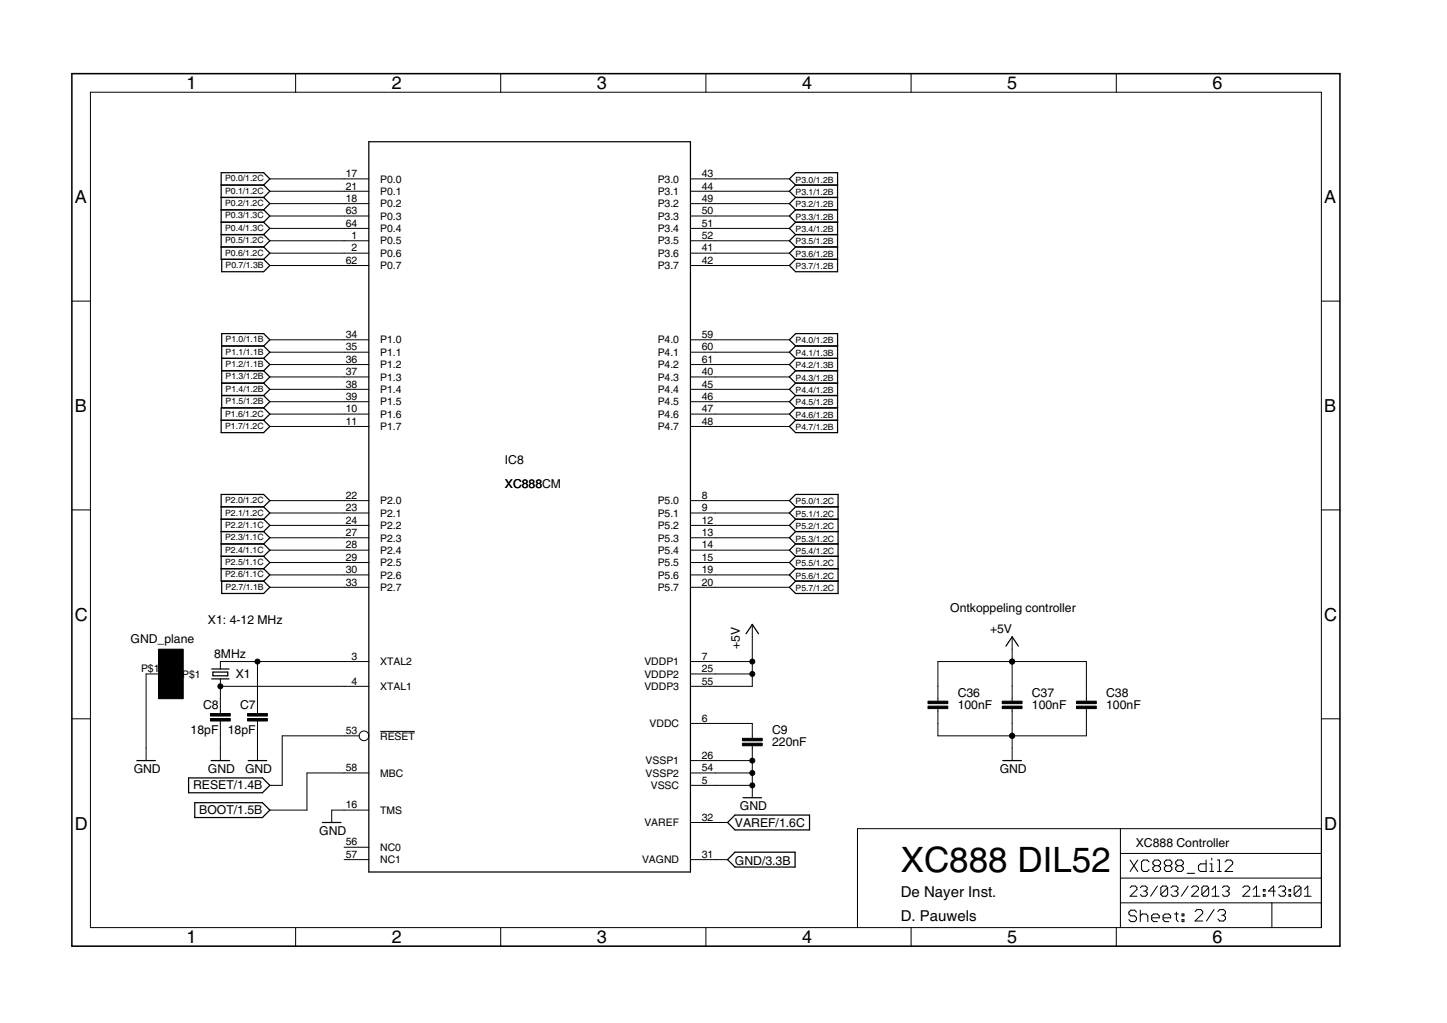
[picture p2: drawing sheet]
<svg xmlns="http://www.w3.org/2000/svg" width="297mm" height="210mm" viewBox="0 0 297 210" stroke-linecap="round" stroke-linejoin="round" font-family="sans-serif">
<g fill="#000" stroke="#000" stroke-width=".21">
<path d="M18.6 18.9v171.4zM60.7 15.1v3.8zM102.8 15.1v3.8zM144.9 15.1v3.8zM187 15.1v3.8zM229.2 15.1v3.8zM18.6 18.9h252.7zM55.4 36.7h15.2zM55.4 39.2h15.2zM70.6 36.7h5.1zM70.6 39.2h5.1zM141.7 36.7h5.1z"/>
<path d="M141.7 39.2h5.1zM146.8 36.7h15.3zM146.8 39.2h15.3zM55.4 41.8h15.2zM55.4 44.3h15.2zM55.4 46.9h15.2zM55.4 49.4h15.2zM55.4 51.9h15.2zM55.4 54.5h15.2zM70.6 41.8h5.1zM70.6 44.3h5.1zM70.6 46.9h5.1z"/>
<path d="M70.6 49.4h5.1zM70.6 51.9h5.1zM70.6 54.5h5.1zM141.7 41.8h5.1zM141.7 44.3h5.1zM141.7 46.9h5.1zM141.7 49.4h5.1zM141.7 51.9h5.1zM141.7 54.5h5.1zM146.8 41.8h15.3zM146.8 44.3h15.3zM146.8 46.9h15.3z"/>
<path d="M146.8 49.4h15.3zM146.8 51.9h15.3zM146.8 54.5h15.3zM14.8 61.8h3.8zM55.4 69.7h15.2zM55.4 72.3h15.2zM55.4 74.8h15.2zM55.4 77.3h15.2zM55.4 79.9h15.2zM70.6 69.7h5.1zM70.6 72.3h5.1zM70.6 74.8h5.1z"/>
<path d="M70.6 77.3h5.1zM70.6 79.9h5.1zM141.7 69.7h5.1zM141.7 72.3h5.1zM141.7 74.8h5.1zM141.7 77.3h5.1zM141.7 79.9h5.1zM146.8 69.7h15.3zM146.8 72.3h15.3zM146.8 74.8h15.3zM146.8 77.3h15.3zM146.8 79.9h15.3z"/>
<path d="M271.3 61.8h3.8zM55.4 82.4h15.2zM55.4 85h15.2zM55.4 87.5h15.2zM70.6 82.4h5.1zM70.6 85h5.1zM70.6 87.5h5.1zM141.7 82.4h5.1zM141.7 85h5.1zM141.7 87.5h5.1zM146.8 82.4h15.3zM146.8 85h15.3z"/>
<path d="M146.8 87.5h15.3zM14.8 104.6h3.8zM55.4 102.7h15.2zM55.4 105.3h15.2zM55.4 107.8h15.2zM55.4 110.3h15.2zM55.4 112.9h15.2zM55.4 115.4h15.2zM55.4 118h15.2zM70.6 102.7h5.1zM70.6 105.3h5.1zM70.6 107.8h5.1z"/>
<path d="M70.6 110.3h5.1zM70.6 112.9h5.1zM70.6 115.4h5.1zM70.6 118h5.1zM141.7 102.7h5.1zM141.7 105.3h5.1zM141.7 107.8h5.1zM141.7 110.3h5.1zM141.7 112.9h5.1zM141.7 115.4h5.1zM141.7 118h5.1zM146.8 102.7h15.3z"/>
<path d="M146.8 105.3h15.3zM146.8 107.8h15.3zM146.8 110.3h15.3zM146.8 112.9h15.3zM146.8 115.4h15.3zM146.8 118h15.3zM271.3 104.6h3.8zM30 138.3h5.1zM45.2 139.3v1.5zM45.2 135.7v1.6zM45.2 135.7h7.7zM52.9 135.7h17.7z"/>
<path d="M55.4 120.5h15.2zM70.6 120.5h5.1zM70.6 135.7h5.1zM141.7 120.5h5.1zM141.7 135.7h5.1zM141.7 138.3h5.1zM146.8 135.7h7.6zM146.8 138.3h7.6zM154.4 128.1v2.6zM154.4 130.7v5zM154.4 135.7v2.6zM146.8 120.5h15.3z"/>
<path d="M192.5 135.7h15.3zM207.8 130.7v2.5zM207.8 135.7h15.2zM207.8 133.2v2.5zM223 135.7v5.1zM14.8 147.5h3.8zM30 153.5v2.6zM30 138.3v15.2zM45.2 143.4v2.5zM45.2 148.4v2.6zM45.2 145.9v.5zM45.2 147.9v.5z"/>
<path d="M45.2 153.5v2.6zM45.2 140.8h25.4zM45.2 140.8v2.6zM45.2 151v2.5zM52.9 143.4v2.5zM52.9 148.4v2.6zM52.9 145.9v.5zM52.9 147.9v.5zM52.9 153.5v2.6zM52.9 135.7v7.7zM52.9 151v2.5zM57.9 151v10.1z"/>
<path d="M63 158.6v7.6zM70.6 158.6h5.1zM70.6 151h3.1zM70.6 140.8h5.1zM57.9 151h12.7zM63 158.6h7.6zM78 150.1h7.2zM141.7 140.8h5.1zM141.7 148.4h5.1zM141.7 156.1h5.1zM141.7 158.6h5.1zM146.8 140.8h7.6z"/>
<path d="M146.8 156.1h7.6zM146.8 158.6h7.6zM146.8 148.4h7.6zM154.4 148.4v2.6zM154.4 153.5v2.6zM154.4 151v.5zM154.4 153v.5zM154.4 138.3v2.5zM154.4 156.1v2.5zM192.5 140.8v2.6zM192.5 145.9v2.5zM192.5 143.4v.5z"/>
<path d="M192.5 145.4v.5zM192.5 135.7v5.1zM192.5 151h15.3zM192.5 148.4v2.6zM207.8 140.8v2.6zM207.8 145.9v2.5zM207.8 143.4v.5zM207.8 145.4v.5zM207.8 153.5v2.6zM207.8 135.7v5.1zM207.8 151h15.2zM207.8 148.4v2.6z"/>
<path d="M207.8 151v2.5zM223 140.8v2.6zM223 145.9v2.5zM223 143.4v.5zM223 145.4v.5zM223 148.4v2.6zM271.3 147.5h3.8zM55.4 161.1h2.5zM55.4 166.2h7.6zM68.1 166.2v2.6zM68.1 166.2h2.5zM70.6 176.4h5.1z"/>
<path d="M70.6 173.8h5.1zM70.6 166.2h5.1zM141.7 161.1h5.1zM141.7 168.8h5.1zM141.7 176.4h5.1zM146.8 168.8h2.6zM146.8 161.1h7.6zM146.8 176.4h2.6zM154.4 161.1v2.6zM154.4 158.6v2.5zM176 170h54zM230 170h41.3z"/>
<path d="M230 175.1h41.3zM230 170v5.1zM232 176.5l1.6 2.3zM233.6 176.5l-1.6 2.3zM234.3 176.9v1.5zM234.3 178.4l.4 .4zM234.7 176.5l-.4 .4zM234.7 178.8h.8zM234.7 176.5h.8zM235.9 178.4l-.4 .4zM235.5 176.5l.4 .4zM236.7 176.9l.4-.4z"/>
<path d="M236.7 178v.4zM236.7 178l.4-.4zM236.7 176.9v.3zM237.1 176.5h.7zM236.7 178.4l.4 .4zM236.7 177.2l.4 .4zM237.1 177.6h.7zM237.8 176.5l.4 .4zM237.8 177.6l.4 .4zM237.1 178.8h.7zM238.2 176.9v.3zM237.8 177.6l.4-.4z"/>
<path d="M238.2 178v.4zM238.2 178.4l-.4 .4zM239.4 176.5l-.4 .4zM239 178v.4zM239.4 177.6l-.4 .4zM239 176.9v.3zM239.4 176.5h.8zM239 178.4l.4 .4zM239 177.2l.4 .4zM239.4 177.6h.8zM240.2 176.5l.4 .4zM240.2 177.6l.4 .4z"/>
<path d="M239.4 178.8h.8zM240.6 176.9v.3zM240.6 177.2l-.4 .4zM240.6 178v.4zM240.6 178.4l-.4 .4zM241.7 176.5l-.4 .4zM241.3 178v.4zM241.3 178l.4-.4zM241.3 176.9v.3zM241.7 176.5h.8zM241.3 178.4l.4 .4zM241.3 177.2l.4 .4z"/>
<path d="M241.7 177.6h.8zM242.5 176.5l.4 .4zM242.5 177.6l.4 .4zM241.7 178.8h.8zM242.9 176.9v.3zM242.5 177.6l.4-.4zM242.9 178v.4zM242.9 178.4l-.4 .4zM243.7 179.2h1.5zM246 177.6v.8zM246 177.6l.4-.4zM246 178.4l.4 .4z"/>
<path d="M246.4 177.2h1.2zM247.6 176.5v2.3zM246.4 178.8h1.2zM248.4 177.2h.4zM248.4 178.8h.7zM248.8 177.2v1.6zM248.8 176.1v.4zM249.9 176.5h.4zM249.9 178.8h.8zM250.3 176.5v2.3zM251.5 178.8l1.5-1.6zM251.9 176.5l-.4 .4z"/>
<path d="M251.9 176.5h.7zM251.5 178.8h1.5zM253 176.9v.3zM252.6 176.5l.4 .4zM271.3 170v5.1zM18.6 190.3h252.7zM60.7 190.3v3.8zM102.8 190.3v3.8zM144.9 190.3v3.8zM176 170v20.3zM187 190.3v3.8zM229.2 190.3v3.8z"/>
<path d="M230 185.3v5zM230 180.2v5.1zM230 180.2h41.3zM230 175.1v5.1zM231.7 187.2v.3zM231.7 187.5l.4 .4zM232 183.9l1.4-1.4zM232.1 186.8l-.4 .4zM232.1 187.9h.8zM231.7 188.7l.4 .4zM232.3 181.8l-.3 .3zM232.1 186.8h.8z"/>
<path d="M232.9 187.9l.4 .4zM232.1 189.1h.8zM232.3 181.8h.7zM232.9 186.8l.4 .4zM233.3 188.3v.4zM233.3 188.7l-.4 .4zM232 183.9h1.4zM233.4 182.1v.4zM233 181.8l.4 .3zM234.1 182.1l.3-.3zM234.1 186.8v2.3zM234.1 187.9l.4-.4z"/>
<path d="M234.4 181.8h.7zM234.1 183.6l.3 .3zM234.5 187.5h.7zM235.1 181.8l.4 .3zM234.8 182.8h.3zM235.1 182.8l.4 .4zM234.4 183.9h.7zM235.2 187.5l.4 .4zM235.5 182.1v.4zM235.1 182.8l.4-.3zM235.5 183.2v.4zM235.1 183.9l.4-.3z"/>
<path d="M235.6 187.9v1.2zM237.6 181.8l-1.4 2.1zM236.4 187.9v.8zM236.4 187.9l.4-.4zM236.4 188.7l.4 .4zM236.8 187.5h.8zM236.8 189.1h.8zM237.6 187.5l.4 .4zM238 187.9v.4zM236.4 188.3h1.6zM238.3 182.1v1.5zM238.3 182.1l.4-.3z"/>
<path d="M239.7 182.1l-1.4 1.5zM238.7 181.8h.7zM238.3 183.6l.4 .3zM238.8 187.9v.8zM238.8 187.9l.3-.4zM238.8 188.7l.3 .4zM239.1 187.5h.8zM239.4 181.8l.3 .3zM238.7 183.9h.7zM239.7 182.1v1.5zM239.7 183.6l-.3 .3zM239.1 189.1h.8z"/>
<path d="M239.9 187.5l.4 .4zM240.3 187.9v.4zM238.8 188.3h1.5zM240.4 182.1l.3-.3zM240.7 181.8h.7zM240.4 183.6l.3 .3zM241.1 187.5h.8zM241.4 181.8l.4 .3zM241.1 182.8h.3zM241.4 182.8l.4 .4zM240.7 183.9h.7zM241.5 187.2v1.5z"/>
<path d="M241.5 188.7l.4 .4zM241.8 182.1v.4zM241.4 182.8l.4-.3zM241.8 183.2v.4zM241.4 183.9l.4-.3zM243.9 181.8l-1.4 2.1zM242.7 187.5h.3zM242.7 187.5v.4zM242.7 188.7h.3zM242.7 188.7v.4zM243 187.5v.4zM242.7 187.9h.3z"/>
<path d="M243 188.7v.4zM242.7 189.1h.3zM244.6 183.9l1.4-1.4zM244.6 182.1l.4-.3zM245.3 189l1.6-1.6zM245 181.8h.7zM245.7 186.6l-.4 .4zM244.6 183.9h1.4zM246 182.1v.4zM245.7 181.8l.3 .3zM245.7 186.6h.8zM246.7 182.1v1.5z"/>
<path d="M246.7 182.1l.4-.3zM248.1 182.1l-1.4 1.5zM245.3 189h1.6zM246.9 187v.4zM246.5 186.6l.4 .4zM247.1 181.8h.7zM246.7 183.6l.4 .3zM249.2 186.6l-1.5 2.4zM247.8 181.8l.3 .3zM247.1 183.9h.7zM248.1 182.1v1.5zM247.8 183.9l.3-.3z"/>
<path d="M248.8 182.5l.7-.7zM248.8 183.9h1.4zM249.5 181.8v2.1zM250 187l.4-.4zM250.4 186.6h.8zM250 188.6l.4 .4zM250.9 182.1l.4-.3zM251.2 186.6l.4 .4zM250.8 187.8h.4zM251.2 187.8l.4 .4zM250.4 189h.8zM251.3 181.8h.7z"/>
<path d="M250.9 183.6l.4 .3zM251.6 187v.4zM251.2 187.8l.4-.4zM251.6 188.2v.4zM251.6 188.6l-.4 .4zM252 181.8l.3 .3zM251.6 182.8h.4zM252 182.8l.3 .4zM251.3 183.9h.7zM252.3 182.1v.4zM252 182.8l.3-.3zM252.3 183.2v.4z"/>
<path d="M252 183.9l.3-.3zM255.1 183.9l1.4-1.4zM255.1 182.1l.4-.3zM255.5 181.8h.7zM255.1 183.9h1.4zM256.5 182.1v.4zM256.2 181.8l.3 .3zM257.2 182.5l.7-.7zM257.2 183.9h1.4zM257.9 181.8v2.1zM259.3 182.5h.4zM259.3 182.5v.3z"/>
<path d="M259.3 183.6h.4zM259.3 183.6v.3zM259.7 182.5v.3zM259.3 182.8h.4zM259.7 183.6v.3zM259.3 183.9h.4zM260.4 182.8h1.4zM261.1 185.3v5zM261.1 185.3h10.2zM230 185.3h31.1zM261.5 181.8v2.1zM260.4 182.8l1.1-1z"/>
<path d="M262.5 182.1l.3-.3zM262.8 181.8h.7zM262.5 183.6l.3 .3zM263.5 181.8l.4 .3zM263.2 182.8h.3zM263.5 182.8l.4 .4zM262.8 183.9h.7zM263.9 182.1v.4zM263.5 182.8l.4-.3zM263.9 183.2v.4zM263.5 183.9l.4-.3zM264.6 182.5h.3z"/>
<path d="M264.6 182.5v.3zM264.6 183.6h.3zM264.6 183.6v.3zM264.9 182.5v.3zM264.6 182.8h.3zM264.9 183.6v.3zM264.6 183.9h.3zM265.7 182.1v1.5zM265.7 182.1l.3-.3zM267.1 182.1l-1.4 1.5zM266 181.8h.7zM265.7 183.6l.3 .3z"/>
<path d="M266.7 181.8l.4 .3zM266 183.9h.7zM267.1 182.1v1.5zM266.7 183.9l.4-.3zM267.8 182.5l.7-.7zM267.8 183.9h1.4zM268.5 181.8v2.1zM271.3 185.3v5zM271.3 180.2v5.1zM271.3 175.1v5.1zM271.3 18.9v171.4z"/>
<circle cx="52.9" cy="135.7" r=".51"/>
<circle cx="154.4" cy="138.3" r=".51"/>
<circle cx="154.4" cy="135.7" r=".51"/>
<circle cx="207.8" cy="135.7" r=".51"/>
<circle cx="45.2" cy="140.8" r=".51"/>
<circle cx="154.4" cy="156.1" r=".51"/>
<circle cx="154.4" cy="158.6" r=".51"/>
<circle cx="207.8" cy="151" r=".51"/>
<circle cx="154.4" cy="161.1" r=".51"/>
</g>
<g fill="#000" stroke="#000" stroke-width=".25">
<path d="M45.4 35.4v2.6zM45.4 38h8.7zM45.4 35.4h8.7zM55.4 36.7l-1.3 1.3zM54.1 35.4l1.3 1.3zM55.4 39.2l-1.3 1.3zM54.1 38l1.3 1.2zM75.7 29.1v149.8zM75.7 29.1h66zM162.1 36.7l1.2-1.3zM162.1 36.7l1.2 1.3zM162.1 39.2l1.2-1.2z"/>
<path d="M162.1 39.2l1.2 1.3zM163.3 35.4h8.6zM163.3 38h8.6zM171.9 35.4v2.6zM171.9 38v2.5zM45.4 38v2.5zM45.4 40.5v2.6zM45.4 43.1v2.5zM45.4 45.6v2.5zM45.4 48.1v2.6zM45.4 50.7v2.5zM45.5 53.2v2.6z"/>
<path d="M45.4 40.5h8.7zM45.4 43.1h8.7zM45.4 45.6h8.7zM45.4 48.1h8.7zM45.4 50.7h8.7zM45.4 53.2h8.7zM45.5 55.8h8.6zM45.5 53.2h8.6zM55.4 41.8l-1.3 1.3zM54.1 40.5l1.3 1.3zM55.4 44.3l-1.3 1.3zM54.1 43.1l1.3 1.2z"/>
<path d="M55.4 46.9l-1.3 1.2zM54.1 45.6l1.3 1.3zM55.4 49.4l-1.3 1.3zM54.1 48.1l1.3 1.3zM55.4 51.9l-1.3 1.3zM54.1 50.7l1.3 1.2zM55.4 54.5l-1.3 1.3zM54.1 53.2l1.3 1.3zM162.1 41.8l1.2-1.3zM162.1 41.8l1.2 1.3zM162.1 44.3l1.2-1.2zM162.1 44.3l1.2 1.3z"/>
<path d="M162.1 46.9l1.2-1.3zM162.1 46.9l1.2 1.2zM162.1 49.4l1.2-1.3zM162.1 49.4l1.2 1.3zM162.1 51.9l1.2-1.2zM162.1 51.9l1.2 1.3zM162.1 54.5l1.2-1.3zM162.1 54.5l1.2 1.3zM163.3 40.5h8.6zM163.3 43.1h8.6zM163.3 45.6h8.6zM163.3 48.1h8.6z"/>
<path d="M163.3 50.7h8.6zM163.3 53.2h8.6zM163.3 55.8h8.6zM171.9 40.5v2.6zM171.9 43.1v2.5zM171.9 45.6v2.5zM171.9 48.1v2.6zM171.9 50.7v2.5zM171.9 53.2v2.6zM45.5 68.5v2.5zM45.5 71v2.5zM45.5 73.5v2.6z"/>
<path d="M45.5 76.1v2.5zM45.5 71h8.6zM45.5 68.5h8.6zM45.5 73.5h8.6zM45.5 76.1h8.6zM45.5 78.6h8.6zM55.4 69.7l-1.3 1.3zM54.1 68.5l1.3 1.2zM55.4 72.3l-1.3 1.2zM54.1 71l1.3 1.3zM55.4 74.8l-1.3 1.3zM54.1 73.5l1.3 1.3z"/>
<path d="M55.4 77.3l-1.3 1.3zM54.1 76.1l1.3 1.2zM55.4 79.9l-1.3 1.3zM54.1 78.6l1.3 1.3zM162.1 69.7l1.2-1.2zM162.1 69.7l1.2 1.3zM162.1 72.3l1.2-1.3zM162.1 72.3l1.2 1.2zM162.1 74.8l1.2-1.3zM162.1 74.8l1.2 1.3zM162.1 77.3l1.2-1.2zM162.1 77.3l1.2 1.3z"/>
<path d="M162.1 79.9l1.2-1.3zM162.1 79.9l1.2 1.3zM163.3 68.5h8.6zM163.3 71h8.6zM163.3 73.5h8.6zM163.3 76.1h8.6zM163.3 78.6h8.6zM171.9 68.5v2.5zM171.9 71v2.5zM171.9 73.5v2.6zM171.9 76.1v2.5zM171.9 78.6v2.6z"/>
<path d="M45.4 83.7v2.5zM45.4 86.2v2.6zM45.5 78.6v2.6zM45.5 81.2v2.5zM45.5 81.2h8.6zM45.5 83.7h8.6zM45.4 86.2h8.7zM45.4 83.7h8.7zM45.4 88.8h8.7zM55.4 82.4l-1.3 1.3zM54.1 81.2l1.3 1.2zM55.4 85l-1.3 1.2z"/>
<path d="M54.1 83.7l1.3 1.3zM55.4 87.5l-1.3 1.3zM54.1 86.2l1.3 1.3zM162.1 82.4l1.2-1.2zM162.1 82.4l1.2 1.3zM162.1 85l1.2-1.3zM162.1 85l1.2 1.2zM162.1 87.5l1.2-1.3zM162.1 87.5l1.2 1.3zM163.3 81.2h8.6zM163.3 83.7h8.6zM163.3 86.2h8.6z"/>
<path d="M163.3 88.8h8.6zM171.9 81.2v2.5zM171.9 83.7v2.5zM171.9 86.2v2.6zM45.4 101.5v2.5zM45.4 104v2.5zM45.4 106.5v2.6zM45.4 109.1v2.5zM45.4 111.6v2.6zM45.4 114.2v2.5zM45.4 116.7v2.5zM45.4 104h8.7z"/>
<path d="M45.4 101.5h8.7zM45.4 106.5h8.7zM45.4 109.1h8.7zM45.4 111.6h8.7zM45.4 114.2h8.7zM45.4 116.7h8.7zM45.4 119.2h8.7zM45.5 119.2h8.6zM55.4 102.7l-1.3 1.3zM54.1 101.5l1.3 1.2zM55.4 105.3l-1.3 1.2zM54.1 104l1.3 1.3z"/>
<path d="M55.4 107.8l-1.3 1.3zM54.1 106.5l1.3 1.3zM55.4 110.3l-1.3 1.3zM54.1 109.1l1.3 1.2zM55.4 112.9l-1.3 1.3zM54.1 111.6l1.3 1.3zM55.4 115.4l-1.3 1.3zM54.1 114.2l1.3 1.2zM55.4 118l-1.3 1.2zM54.1 116.7l1.3 1.3zM162.1 102.7l1.2-1.2zM162.1 102.7l1.2 1.3z"/>
<path d="M162.1 105.3l1.2-1.3zM162.1 105.3l1.2 1.2zM162.1 107.8l1.2-1.3zM162.1 107.8l1.2 1.3zM162.1 110.3l1.2-1.2zM162.1 110.3l1.2 1.3zM162.1 112.9l1.2-1.3zM162.1 112.9l1.2 1.3zM162.1 115.4l1.2-1.2zM162.1 115.4l1.2 1.3zM162.1 118l1.2-1.3zM162.1 118l1.2 1.2z"/>
<path d="M163.3 101.5h8.7zM163.3 104h8.7zM163.3 106.5h8.7zM163.3 109.1h8.7zM163.3 111.6h8.7zM163.3 114.2h8.7zM163.3 116.7h8.7zM163.3 119.2h8.7zM172 101.5v2.5zM172 104v2.5zM172 106.5v2.6zM172 109.1v2.5z"/>
<path d="M172 111.6v2.6zM172 114.2v2.5zM172 116.7v2.5zM172 119.2v2.6zM43.7 137.9v.8zM43.7 138.7h3.1zM45.5 119.2v2.6zM43.7 137.9h3.1zM46.8 137.9v.8zM43.5 139.3h3.5zM43.5 137.3h3.5zM45.5 121.8h8.6z"/>
<path d="M55.4 120.5l-1.3 1.3zM54.1 119.2l1.3 1.3zM154.4 128.1l-1.2 1.9zM154.4 128.1l1.3 1.9zM162.1 120.5l1.2-1.3zM162.1 120.5l1.2 1.3zM163.3 121.8h8.7zM207.8 130.7l-1.3 1.9zM207.8 130.7l1.2 1.9zM28.1 156.1h3.8zM43.3 156.1h3.8zM50.9 156.1h3.9z"/>
<path d="M38.7 159.6h15.2zM205.9 156.1h3.8zM38.7 159.6v3.1zM40 164.7v3zM38.7 162.7h15.2zM40 167.7h13.9zM40 164.7h13.9zM53.9 162.7l1.5-1.6zM53.9 159.6l1.5 1.5zM53.9 167.7l1.5-1.5zM53.9 164.7l1.5 1.5zM66.2 168.8h3.8z"/>
<path d="M75.7 178.9h66zM141.7 29.1v149.8zM150.9 167.2l-1.5 1.6zM149.4 168.8l1.5 1.5zM150.9 174.9l-1.5 1.5zM149.4 176.4l1.5 1.5zM150.9 167.2h15.3zM150.9 170.3h15.3zM150.9 174.9h12.3zM150.9 177.9h12.3zM152.5 163.7h3.8zM163.2 174.9v3z"/>
<path d="M166.2 167.2v3.1z"/>
</g>
<path d="M14.8 15.1v179zM14.8 15.1h260.3zM14.8 194.1h260.3zM275.1 15.1v179z" fill="#000" stroke="#000" stroke-width=".32"/>
<g fill="#000" stroke="#000" stroke-width=".21">
<path d="M32.5 133.2h5.1v10.2h-5.1zM43.2 147.4h4.1v.5h-4.1zM43.2 146.4h4.1v.5h-4.1zM50.8 147.4h4.1v.5h-4.1zM50.8 146.4h4.1v.5h-4.1zM152.4 152.5h4.1v.5h-4.1zM152.4 151.5h4.1v.5h-4.1zM190.5 144.9h4.1v.5h-4.1zM190.5 143.9h4.1v.5h-4.1zM205.7 144.9h4.1v.5h-4.1zM205.7 143.9h4.1v.5h-4.1zM221 144.9h4v.5h-4z"/>
<path d="M221 143.9h4v.5h-4z"/>
</g>
<circle cx="74.7" cy="151" r=".99" fill="none" stroke="#000" stroke-width=".21"/>
<text font-size="8.3" x="184.9" y="178.9">XC888 DIL52</text>
<g font-size="4.3">
<text x="38.3" y="18.3">1</text>
<text x="80.4" y="18.3">2</text>
<text x="122.5" y="18.3">3</text>
<text x="164.7" y="18.3">4</text>
<text x="206.8" y="18.3">5</text>
<text x="248.9" y="18.3">6</text>
<text x="15.4" y="41.7">A</text>
<text x="271.9" y="41.7">A</text>
<text x="15.4" y="84.5">B</text>
<text x="271.9" y="84.5">B</text>
<text x="15.4" y="127.4">C</text>
<text x="271.9" y="127.4">C</text>
<text x="15.4" y="170.2">D</text>
<text x="271.9" y="170.2">D</text>
<text x="38.3" y="193.5">1</text>
<text x="80.4" y="193.5">2</text>
<text x="122.5" y="193.5">3</text>
<text x="164.7" y="193.5">4</text>
<text x="206.8" y="193.5">5</text>
<text x="248.9" y="193.5">6</text>
</g>
<g font-size="3.6">
<text x="184.9" y="184">De Nayer Inst.</text>
<text x="184.9" y="189.1">D. Pauwels</text>
</g>
<g font-size="2.9">
<text x="103.6" y="95.1">IC8</text>
<text x="103.6" y="100.2">XC888CM</text>
<text x="195.1" y="125.6">Ontkoppeling controller</text>
<text x="26.8" y="131.9">GND_plane</text>
<text x="42.7" y="128.1">X1: 4-12 MHz</text>
<text x="203.2" y="129.9">+5V</text>
<text x="44" y="135.1">8MHz</text>
<text x="151.9" y="133.2" transform="rotate(-90 151.9 133.2)">+5V</text>
<text x="48.4" y="139.2">X1</text>
<text x="196.6" y="143">C36</text>
<text x="211.8" y="143">C37</text>
<text x="227.1" y="143">C38</text>
<text x="41.7" y="145.5">C8</text>
<text x="49.3" y="145.5">C7</text>
<text x="196.6" y="145.5">100nF</text>
<text x="211.8" y="145.5">100nF</text>
<text x="227.1" y="145.5">100nF</text>
<text x="39.1" y="150.6">18pF</text>
<text x="46.8" y="150.6">18pF</text>
<text x="158.5" y="153.1">220nF</text>
<text x="158.5" y="150.6">C9</text>
<text x="27.5" y="158.6">GND</text>
<text x="39.7" y="161.9">RESET/1.4B</text>
<text x="42.7" y="158.6">GND</text>
<text x="50.3" y="158.6">GND</text>
<text x="205.2" y="158.6">GND</text>
<text x="40.9" y="167">BOOT/1.5B</text>
<text x="151.9" y="166.2">GND</text>
<text x="65.5" y="171.3">GND</text>
<text x="150.9" y="169.8">VAREF/1.6C</text>
<text x="233.2" y="173.8">XC888 Controller</text>
<text x="150.9" y="177.4">GND/3.3B</text>
</g>
<g font-size="2.5">
<text x="71" y="36.3">17</text>
<text x="71" y="38.9">21</text>
<text x="71" y="41.4">18</text>
<text x="78" y="37.5">P0.0</text>
<text x="78" y="40">P0.1</text>
<text x="135" y="37.5">P3.0</text>
<text x="135" y="40">P3.1</text>
<text x="144.1" y="36.3">43</text>
<text x="144.1" y="38.9">44</text>
<text x="144.1" y="41.4">49</text>
<text x="71" y="44">63</text>
<text x="71" y="46.5">64</text>
<text x="78" y="42.5">P0.2</text>
<text x="78" y="45.1">P0.3</text>
<text x="78" y="47.6">P0.4</text>
<text x="135" y="42.5">P3.2</text>
<text x="135" y="45.1">P3.3</text>
<text x="135" y="47.6">P3.4</text>
<text x="144.1" y="44">50</text>
<text x="144.1" y="46.5">51</text>
<text x="72.2" y="49">1</text>
<text x="72.2" y="51.6">2</text>
<text x="78" y="50.2">P0.5</text>
<text x="78" y="52.7">P0.6</text>
<text x="135" y="50.2">P3.5</text>
<text x="135" y="52.7">P3.6</text>
<text x="144.1" y="49">52</text>
<text x="144.1" y="51.6">41</text>
<text x="71" y="54.1">62</text>
<text x="78" y="55.2">P0.7</text>
<text x="135" y="55.2">P3.7</text>
<text x="144.1" y="54.1">42</text>
<text x="71" y="69.4">34</text>
<text x="71" y="71.9">35</text>
<text x="78" y="70.5">P1.0</text>
<text x="135" y="70.5">P4.0</text>
<text x="144.1" y="69.4">59</text>
<text x="144.1" y="71.9">60</text>
<text x="71" y="74.4">36</text>
<text x="71" y="77">37</text>
<text x="78" y="73">P1.1</text>
<text x="78" y="75.6">P1.2</text>
<text x="135" y="73">P4.1</text>
<text x="135" y="75.6">P4.2</text>
<text x="144.1" y="74.4">61</text>
<text x="144.1" y="77">40</text>
<text x="71" y="79.5">38</text>
<text x="71" y="82.1">39</text>
<text x="78" y="78.1">P1.3</text>
<text x="78" y="80.6">P1.4</text>
<text x="78" y="83.2">P1.5</text>
<text x="135" y="78.1">P4.3</text>
<text x="135" y="80.6">P4.4</text>
<text x="135" y="83.2">P4.5</text>
<text x="144.1" y="79.5">45</text>
<text x="144.1" y="82.1">46</text>
<text x="71" y="84.6">10</text>
<text x="71" y="87.1">11</text>
<text x="78" y="85.7">P1.6</text>
<text x="78" y="88.3">P1.7</text>
<text x="135" y="85.7">P4.6</text>
<text x="135" y="88.3">P4.7</text>
<text x="144.1" y="84.6">47</text>
<text x="144.1" y="87.1">48</text>
<text x="71" y="102.4">22</text>
<text x="71" y="104.9">23</text>
<text x="71" y="107.5">24</text>
<text x="78" y="103.5">P2.0</text>
<text x="78" y="106">P2.1</text>
<text x="135" y="103.5">P5.0</text>
<text x="135" y="106">P5.1</text>
<text x="144.1" y="102.4">8</text>
<text x="144.1" y="104.9">9</text>
<text x="144.1" y="107.5">12</text>
<text x="71" y="110">27</text>
<text x="71" y="112.5">28</text>
<text x="78" y="108.6">P2.2</text>
<text x="78" y="111.1">P2.3</text>
<text x="78" y="113.6">P2.4</text>
<text x="135" y="108.6">P5.2</text>
<text x="135" y="111.1">P5.3</text>
<text x="135" y="113.6">P5.4</text>
<text x="144.1" y="110">13</text>
<text x="144.1" y="112.5">14</text>
<text x="71" y="115.1">29</text>
<text x="71" y="117.6">30</text>
<text x="78" y="116.2">P2.5</text>
<text x="78" y="118.7">P2.6</text>
<text x="135" y="116.2">P5.5</text>
<text x="135" y="118.7">P5.6</text>
<text x="144.1" y="115.1">15</text>
<text x="144.1" y="117.6">19</text>
<text x="71" y="120.1">33</text>
<text x="78" y="121.3">P2.7</text>
<text x="135" y="121.3">P5.7</text>
<text x="144.1" y="120.1">20</text>
<text x="28.9" y="137.9">P$1</text>
<text x="72.2" y="135.4">3</text>
<text x="78" y="136.5">XTAL2</text>
<text x="132.3" y="136.5">VDDP1</text>
<text x="144.1" y="135.4">7</text>
<text x="144.1" y="137.9">25</text>
<text x="37.4" y="139">P$1</text>
<text x="72.2" y="140.5">4</text>
<text x="78" y="141.6">XTAL1</text>
<text x="132.3" y="139">VDDP2</text>
<text x="132.3" y="141.6">VDDP3</text>
<text x="144.1" y="140.5">55</text>
<text x="133.3" y="149.2">VDDC</text>
<text x="144.1" y="148.1">6</text>
<text x="71" y="150.6">53</text>
<text x="78" y="151.7">RESET</text>
<text x="144.1" y="155.7">26</text>
<text x="71" y="158.2">58</text>
<text x="78" y="159.4">MBC</text>
<text x="132.5" y="156.8">VSSP1</text>
<text x="132.5" y="159.4">VSSP2</text>
<text x="133.6" y="161.9">VSSC</text>
<text x="144.1" y="158.2">54</text>
<text x="144.1" y="160.8">5</text>
<text x="71" y="165.9">16</text>
<text x="78" y="167">TMS</text>
<text x="71" y="173.5">56</text>
<text x="132.3" y="169.5">VAREF</text>
<text x="144.1" y="168.4">32</text>
<text x="71" y="176">57</text>
<text x="78" y="177.1">NC1</text>
<text x="78" y="174.6">NC0</text>
<text x="131.8" y="177.1">VAGND</text>
<text x="144.1" y="176">31</text>
</g>
<g font-size="2.1">
<text x="46.2" y="37.2">P0.0/1.2C</text>
<text x="46.2" y="39.8">P0.1/1.2C</text>
<text x="163.3" y="37.5">P3.0/1.2B</text>
<text x="163.3" y="40">P3.1/1.2B</text>
<text x="46.2" y="42.3">P0.2/1.2C</text>
<text x="46.2" y="44.8">P0.3/1.3C</text>
<text x="46.2" y="47.4">P0.4/1.3C</text>
<text x="163.3" y="42.5">P3.2/1.2B</text>
<text x="163.3" y="45.1">P3.3/1.2B</text>
<text x="163.3" y="47.6">P3.4/1.2B</text>
<text x="46.2" y="49.9">P0.5/1.2C</text>
<text x="46.2" y="52.4">P0.6/1.2C</text>
<text x="163.3" y="50.2">P3.5/1.2B</text>
<text x="163.3" y="52.7">P3.6/1.2B</text>
<text x="46.3" y="55">P0.7/1.3B</text>
<text x="163.3" y="55.2">P3.7/1.2B</text>
<text x="46.3" y="70.2">P1.0/1.1B</text>
<text x="163.3" y="70.5">P4.0/1.2B</text>
<text x="46.3" y="72.8">P1.1/1.1B</text>
<text x="46.3" y="75.3">P1.2/1.1B</text>
<text x="46.3" y="77.8">P1.3/1.2B</text>
<text x="163.3" y="73">P4.1/1.3B</text>
<text x="163.3" y="75.6">P4.2/1.3B</text>
<text x="46.3" y="80.4">P1.4/1.2B</text>
<text x="46.3" y="82.9">P1.5/1.2B</text>
<text x="163.3" y="78.1">P4.3/1.2B</text>
<text x="163.3" y="80.6">P4.4/1.2B</text>
<text x="163.3" y="83.2">P4.5/1.2B</text>
<text x="46.2" y="85.5">P1.6/1.2C</text>
<text x="46.2" y="88">P1.7/1.2C</text>
<text x="163.3" y="85.7">P4.6/1.2B</text>
<text x="163.3" y="88.3">P4.7/1.2B</text>
<text x="46.2" y="103.2">P2.0/1.2C</text>
<text x="46.2" y="105.8">P2.1/1.2C</text>
<text x="163.3" y="103.5">P5.0/1.2C</text>
<text x="163.3" y="106">P5.1/1.2C</text>
<text x="46.2" y="108.3">P2.2/1.1C</text>
<text x="46.2" y="110.9">P2.3/1.1C</text>
<text x="46.2" y="113.4">P2.4/1.1C</text>
<text x="163.3" y="108.6">P5.2/1.2C</text>
<text x="163.3" y="111.1">P5.3/1.2C</text>
<text x="163.3" y="113.6">P5.4/1.2C</text>
<text x="46.2" y="115.9">P2.5/1.1C</text>
<text x="46.2" y="118.5">P2.6/1.1C</text>
<text x="163.3" y="116.2">P5.5/1.2C</text>
<text x="163.3" y="118.7">P5.6/1.2C</text>
<text x="46.3" y="121">P2.7/1.1B</text>
<text x="163.3" y="121.3">P5.7/1.2C</text>
</g>
</svg>
